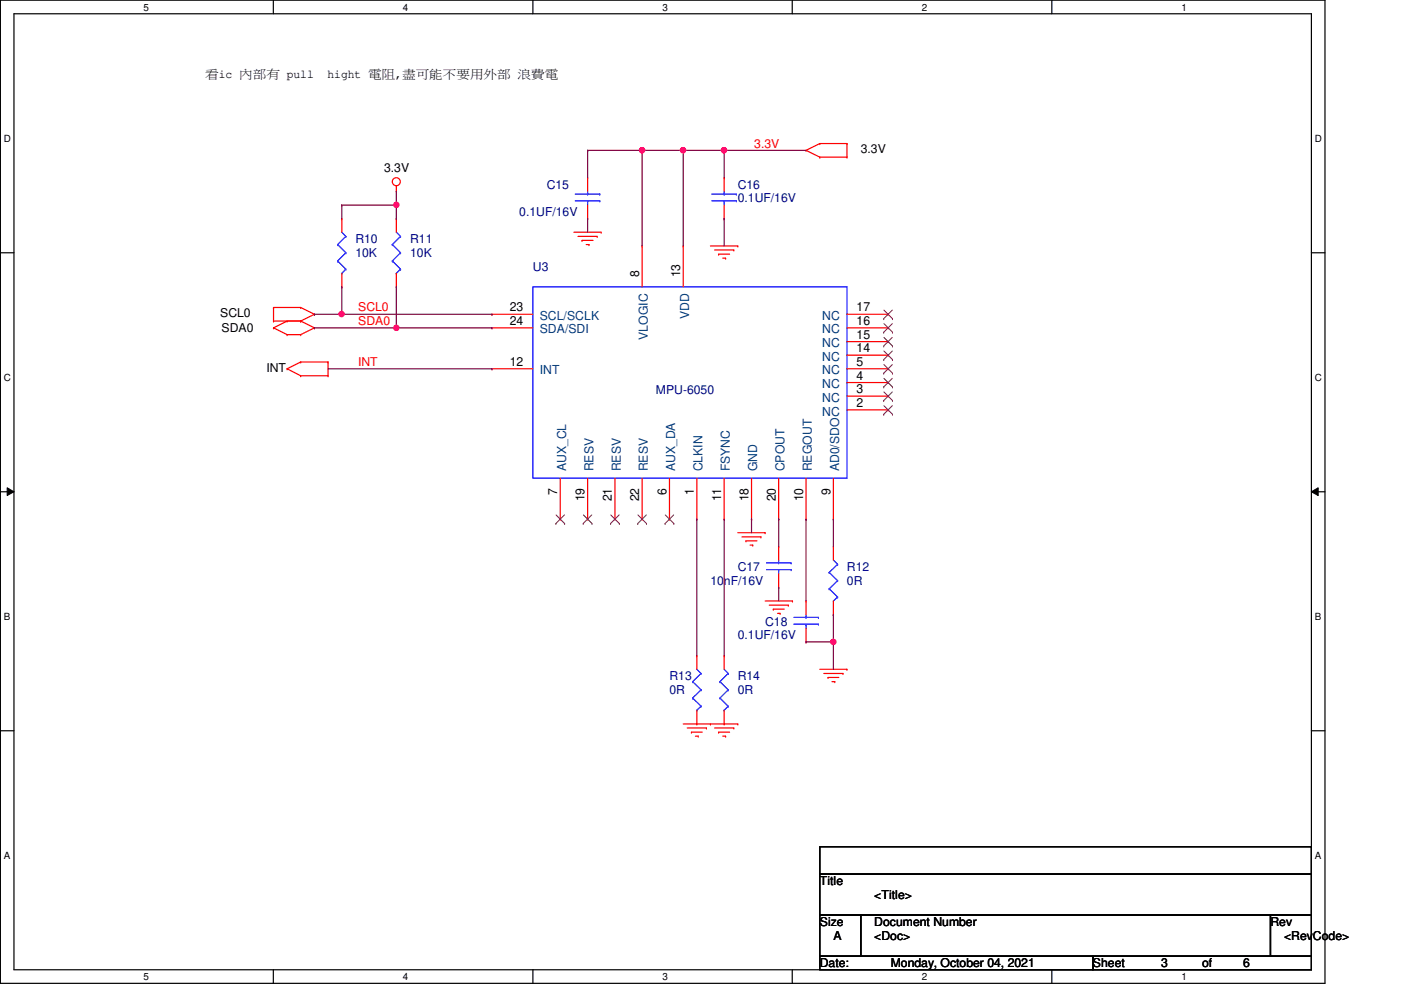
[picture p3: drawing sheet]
<svg xmlns="http://www.w3.org/2000/svg" width="297mm" height="210mm" viewBox="0 0 297 210" stroke-linecap="round" stroke-linejoin="round" font-family="sans-serif">
<path d="M.1 0h280.8v208.5h-280.8zM3 2.9h275v202.7h-275z" fill="none" stroke="#000" stroke-width=".25"/>
<g fill="#fff">
<path d="M30.4 .3h1.2v2.4h-1.2z"/>
<path d="M30.4 205.9h1.2v2.3h-1.2z"/>
</g>
<path d="M58 0v2.9M58 205.6v2.9" fill="none" stroke="#000" stroke-width=".25"/>
<g fill="#fff">
<path d="M85.4 .3h1.2v2.4h-1.2z"/>
<path d="M85.4 205.9h1.2v2.3h-1.2z"/>
</g>
<path d="M113 0v2.9M113 205.6v2.9" fill="none" stroke="#000" stroke-width=".25"/>
<g fill="#fff">
<path d="M140.5 .3h1.1v2.4h-1.1z"/>
<path d="M140.5 205.9h1.1v2.3h-1.1z"/>
</g>
<path d="M168 0v2.9M168 205.6v2.9" fill="none" stroke="#000" stroke-width=".25"/>
<g fill="#fff">
<path d="M195.4 .3h1.2v2.4h-1.2z"/>
<path d="M195.4 205.9h1.2v2.3h-1.2z"/>
</g>
<path d="M223 0v2.9M223 205.6v2.9" fill="none" stroke="#000" stroke-width=".25"/>
<g fill="#fff">
<path d="M250.5 .3h1.1v2.4h-1.1z"/>
<path d="M250.5 205.9h1.1v2.3h-1.1z"/>
<path d="M.8 28.2h1.5v2.4h-1.5z"/>
<path d="M278.8 28.2h1.4v2.4h-1.4z"/>
<path d="M.8 78.9h1.5v2.3h-1.5z"/>
<path d="M278.8 78.9h1.4v2.3h-1.4z"/>
</g>
<path d="M.1 53.6h2.9M278 53.6h2.9" fill="none" stroke="#000" stroke-width=".25"/>
<g fill="#fff">
<path d="M.8 129.6h1.4v2.3h-1.4z"/>
<path d="M278.8 129.6h1.3v2.3h-1.3z"/>
</g>
<path d="M.1 104.3h2.9M278 104.3h2.9" fill="none" stroke="#000" stroke-width=".25"/>
<path d="M1.5 103.4l1.5 .9-1.5 .8zM278 104.3l1.5-.9v1.7z" fill="#000"/>
<path d="M1.5 103.4l1.5 .9-1.5 .8zM278 104.3l1.5-.9v1.7z" fill="none" stroke="#000" stroke-width=".21"/>
<g fill="#fff">
<path d="M.8 180.3h1.4v2.3h-1.4z"/>
<path d="M278.8 180.3h1.3v2.3h-1.3z"/>
</g>
<path d="M.1 154.9h2.9M278 154.9h2.9M173.8 179.5h104.2v5.8h-104.2zM173.8 185.3h104.2v8.7h-104.2zM173.8 194h8.7v8.7h-8.7zM182.5 194h86.9v8.7h-86.9zM269.4 194h8.6v8.7h-8.6zM173.8 202.7h57.9v2.9h-57.9zM231.7 202.7h46.3v2.9h-46.3z" fill="none" stroke="#000" stroke-width=".25"/>
<g fill="none" stroke="#f00" stroke-width=".25">
<path d="M84 39.4v1.2M124.6 37.7h.1M124.6 37.7v2.9M153.5 37.7h.1M153.5 37.7v2.9M170.9 31.9h.1M170.9 31.9l2.9 1.4M173.8 30.4h.1M173.8 33.3h.1M173.8 30.4l-2.9 1.5M173.8 30.4h5.8M173.8 33.3h5.8"/>
<path d="M179.6 30.4h.1M179.6 33.3h.1M179.6 30.4v2.9M72.5 46.4h.1M72.5 46.4v2.8M72.5 58v2.8M84 40.6h.1M84 46.4h.1M84 46.4v2.8M84 58v2.8M121.7 49.2h5.8M122.6 50.1h4"/>
<path d="M123.4 51h.1M123.4 51h2.3M124.3 51.9h.6M124.6 46.4h.1M124.6 43.5v2.9M124.9 51.9h.1M126.6 50.1h.1M127.5 49.2h.1M136.1 52.2h.1M136.1 52.2v8.6M144.9 52.2h.1M144.9 52.2v8.6"/>
<path d="M150.6 52.2h5.8M151.5 53h4.1M152.4 53.9h.1M152.4 53.9h2.3M153.2 54.7h.6M153.5 46.4h.1M153.5 43.5v2.9M153.8 54.7h.1M155.6 53h.1M156.4 52.2h.1M58 68.1h.1M58 65.2h.1"/>
<path d="M58 69.5h.1M58 68.1h5.8M58 65.2v2.9M58 65.2h5.8M58 69.5l2.9 1.5M60.9 68.1h.1M60.9 71h.1M60.9 78.2h.1M60.9 68.1l-2.9 1.4M60.9 71h2.9M60.9 78.2l2.9 1.5M63.8 68.1h.1"/>
<path d="M63.8 65.2h.1M63.8 71h.1M63.8 76.8h.1M63.8 79.7h.1M63.8 65.2l2.9 1.4M63.8 68.1l2.9 1.4M63.8 76.8l-2.9 1.4M63.8 76.8h5.8M63.8 79.7h5.8M66.7 66.6h.1M66.7 69.5h.1M66.7 66.6l-2.9 1.5"/>
<path d="M66.7 69.5l-2.9 1.5M69.6 76.8h.1M69.6 79.7h.1M69.6 76.8v2.9M72.5 60.8h.1M84 60.8h.1M104.3 78.2h.1M104.3 66.6h.1M104.3 69.5h.1M104.3 78.2h8.7M104.3 69.5h8.7M104.3 66.6h8.7"/>
<path d="M179.6 78.2h8.7M179.6 75.3h8.7M179.6 72.4h8.7M179.6 69.5h8.7M179.6 66.6h8.7M188.3 78.2h.1M188.3 75.3h.1M188.3 72.4h.1M188.3 69.5h.1M188.3 66.6h.1M179.6 86.9h8.7M179.6 84h8.7"/>
<path d="M179.6 81.1h8.7M188.3 86.9h.1M188.3 84h.1M188.3 81.1h.1M118.8 110.1h.1M118.8 101.4v8.7M124.6 110.1h.1M124.6 101.4v8.7M130.4 110.1h.1M130.4 101.4v8.7M136.1 110.1h.1M136.1 101.4v8.7"/>
<path d="M141.9 110.1h.1M141.9 101.4v8.7M147.7 110.1h.1M147.7 101.4v8.7M153.5 110.1h.1M153.5 101.4v8.7M156.4 112.9h5.8M157.3 113.8h4M158.2 114.7h.1M158.2 114.7h2.3M159 115.6h.6M159.3 110.1h.1"/>
<path d="M159.3 101.4v8.7M159.6 115.6h.1M161.3 113.8h.1M162.2 112.9h.1M165.1 110.1h.1M165.1 115.9h.1M165.1 101.4v8.7M165.1 115.9v2.8M170.9 110.1h.1M170.9 101.4v8.7M176.7 110.1h.1M176.7 115.9h.1"/>
<path d="M176.7 101.4v8.7M176.7 115.9v2.8M147.7 139h.1M147.7 139v2.9M153.5 139h.1M153.5 139v2.9M162.2 127.4h5.8M163.1 128.3h4M164 129.2h.1M164 129.2h2.3M164.8 130h.6M165.1 124.5h.1"/>
<path d="M165.1 121.6v2.9M165.4 130h.1M167.1 128.3h.1M168 127.4h.1M170.9 127.4h.1M170.9 136.1h.1M170.9 127.4v2.9M170.9 133.2v2.9M176.7 130.3h.1M176.7 127.4v2.9M144.9 153.5h11.5M145.7 154.3h4.1"/>
<path d="M146.6 155.2h.1M146.6 155.2h2.3M147.4 156.1h.6M147.7 153.5h.1M147.7 150.6v2.9M148 156.1h.1M149.8 154.3h.1M150.6 153.5h.1M151.5 154.3h4.1M152.4 155.2h.1M152.4 155.2h2.3M153.2 156.1h.6"/>
<path d="M153.5 153.5h.1M153.5 150.6v2.9M153.8 156.1h.1M155.6 154.3h.1M156.4 153.5h.1M173.8 141.9h5.8M174.7 142.8h4M175.6 143.6h.1M175.6 143.6h2.2M176.4 144.5h.6M177 144.5h.1M178.7 142.8h.1"/>
<path d="M179.6 141.9h.1"/>
<circle cx="84" cy="38.5" r=".85"/>
</g>
<g fill="none" stroke="#00f" stroke-width=".25">
<path d="M71.6 51.9h.1M71.6 55.3h.1M71.6 51.9l1.7 1.7M71.6 55.3l1.7 1.8M72.5 58h.1M72.5 49.2l.8 .9M73.3 50.1h.1M73.3 53.6h.1M73.3 57.1h.1M73.3 50.1l-1.7 1.8M73.3 53.6l-1.7 1.7M73.3 57.1l-.8 .9"/>
<path d="M83.2 51.9h.1M83.2 55.3h.1M83.2 51.9l1.7 1.7M83.2 55.3l1.7 1.8M84 58h.1M84 49.2l.9 .9M84.9 50.1h.1M84.9 53.6h.1M84.9 57.1h.1M84.9 50.1l-1.7 1.8M84.9 53.6l-1.7 1.7M84.9 57.1l-.9 .9"/>
<path d="M122 42.6h5.2M122 41.1h5.2M124.6 41.1h.1M124.6 42.6h.1M124.6 40.6v.5M124.6 42.6v.9M127.2 42.6h.1M127.2 41.1h.1M150.9 42.6h5.2M150.9 41.1h5.2M153.5 41.1h.1M153.5 42.6h.1"/>
<path d="M153.5 40.6v.5M153.5 42.6v.9M156.1 42.6h.1M156.1 41.1h.1M113 60.8h66.6v40.6h-66.6zM162.5 119.3h5.2M165.1 119.3h.1M165.1 118.7v.6M167.7 119.3h.1M176.7 118.7l.9 .9M177.6 119.6h.1M177.6 119.6l-1.8 1.8"/>
<path d="M162.5 120.8h5.2M165.1 120.8h.1M165.1 120.8v.8M167.7 120.8h.1M168.3 132.3h5.2M168.3 130.9h5.2M170.9 130.9h.1M170.9 132.3h.1M170.9 130.3v.6M170.9 132.3v.9M173.5 132.3h.1M173.5 130.9h.1"/>
<path d="M175.8 121.4h.1M175.8 124.8h.1M175.8 121.4l1.8 1.7M175.8 124.8l1.8 1.8M176.7 127.4h.1M177.6 123.1h.1M177.6 126.6h.1M177.6 123.1l-1.8 1.7M177.6 126.6l-.9 .8M146.9 144.5h.1M146.9 148h.1M146.9 144.5l1.7 1.8"/>
<path d="M146.9 148l1.7 1.7M147.7 150.6h.1M147.7 141.9l.9 .9M148.6 142.8h.1M148.6 146.3h.1M148.6 149.7h.1M148.6 142.8l-1.7 1.7M148.6 146.3l-1.7 1.7M148.6 149.7l-.9 .9M152.7 144.5h.1M152.7 148h.1M152.7 144.5l1.7 1.8"/>
<path d="M152.7 148l1.7 1.7M153.5 150.6h.1M153.5 141.9l.9 .9M154.4 142.8h.1M154.4 146.3h.1M154.4 149.7h.1M154.4 142.8l-1.7 1.7M154.4 146.3l-1.7 1.7M154.4 149.7l-.9 .9"/>
</g>
<g fill="none" stroke="#7f4000" stroke-width=".21">
<path d="M187.4 79.1h.1M187.4 76.2h.1M187.4 73.4h.1M187.4 70.4h.1M187.4 67.6h.1M187.4 77.3l1.8 1.8M187.4 74.4l1.8 1.8M187.4 71.5l1.8 1.9M187.4 68.6l1.8 1.8M187.4 65.7l1.8 1.9M189.2 77.3l-1.8 1.8M189.2 74.4l-1.8 1.8"/>
<path d="M189.2 71.5l-1.8 1.9M189.2 68.6l-1.8 1.8M189.2 65.7l-1.8 1.9M189.2 79.1h.1M189.2 76.2h.1M189.2 73.4h.1M189.2 70.4h.1M189.2 67.6h.1M187.4 87.8h.1M187.4 84.9h.1M187.4 82h.1M187.4 86l1.8 1.8"/>
<path d="M187.4 83.1l1.8 1.8M187.4 80.2l1.8 1.8M189.2 86l-1.8 1.8M189.2 83.1l-1.8 1.8M189.2 80.2l-1.8 1.8M189.2 87.8h.1M189.2 84.9h.1M189.2 82h.1M117.9 111h.1M117.9 109.2l1.8 1.8M119.7 109.2l-1.8 1.8M119.7 111h.1"/>
<path d="M123.7 111h.1M123.7 109.2l1.8 1.8M125.5 109.2l-1.8 1.8M125.5 111h.1M129.5 111h.1M129.5 109.2l1.8 1.8M131.3 109.2l-1.8 1.8M131.3 111h.1M135.2 111h.1M135.3 109.2l1.8 1.8M137 109.2l-1.8 1.8M137.1 111h.1"/>
<path d="M141 111h.1M141.1 109.2l1.8 1.8M142.8 109.2l-1.8 1.8M142.9 111h.1"/>
</g>
<path d="M66.7 66.6h.1M66.7 69.5h.1M66.7 66.6h5.8M66.7 69.5h17.3" fill="none" stroke="#7f0040" stroke-width=".25"/>
<circle cx="84" cy="69.5" r=".56" fill="#f0f"/>
<circle cx="84" cy="69.5" r=".56" fill="none" stroke="#f0f" stroke-width=".25"/>
<path d="M72.5 43.5h.1M72.5 43.5v2.9M84 43.5h.1M84 40.6v2.9M69.6 78.2h34.7M72.5 60.8h.1M72.5 60.8v5.8h31.8M84 60.8h.1M84 60.8v8.7h20.3M104.3 78.2h.1M104.3 69.5h.1M104.3 66.6h.1" fill="none" stroke="#7f0040" stroke-width=".25"/>
<circle cx="72.4" cy="66.6" r=".56" fill="#f0f"/>
<circle cx="72.4" cy="66.6" r=".56" fill="none" stroke="#f0f" stroke-width=".25"/>
<g fill="none" stroke="#7f0040" stroke-width=".25">
<path d="M124.6 31.9h.1M124.6 31.9h11.5M124.6 31.9v5.8M136.1 31.9h.1M136.1 31.9v20.3M144.9 31.9h.1M144.9 31.9v20.3M153.5 31.9h.1M153.5 31.9v5.8M153.5 31.9h17.4M124.6 46.4h.1M124.6 46.4v2.8"/>
<path d="M153.5 46.4h.1M153.5 46.4v5.8M176.7 130.3h.1M176.7 130.3v5.8"/>
</g>
<circle cx="176.7" cy="136.1" r=".56" fill="#f0f"/>
<circle cx="176.7" cy="136.1" r=".56" fill="none" stroke="#f0f" stroke-width=".25"/>
<g fill="none" stroke="#7f0040" stroke-width=".25">
<path d="M144.9 31.9h8.6M153.5 31.9h.1M147.7 110.1h.1M147.7 110.1v28.9M153.5 110.1h.1M153.5 110.1v28.9M159.3 110.1h.1M159.3 110.1v2.8M165.1 110.1h.1M165.1 110.1v5.8M170.9 110.1h.1M170.9 110.1v17.3"/>
<path d="M176.7 110.1h.1M176.7 110.1v5.8M165.1 124.5h.1M165.1 124.5v2.9M170.9 136.1h.1M170.9 136.1h5.8M176.7 136.1h.1M176.7 136.1v5.8"/>
</g>
<circle cx="153.5" cy="31.9" r=".56" fill="#f0f"/>
<circle cx="153.5" cy="31.9" r=".56" fill="none" stroke="#f0f" stroke-width=".25"/>
<path d="M72.5 43.5h11.5M84 43.5h.1" fill="none" stroke="#7f0040" stroke-width=".25"/>
<circle cx="84" cy="43.4" r=".56" fill="#f0f"/>
<circle cx="84" cy="43.4" r=".56" fill="none" stroke="#f0f" stroke-width=".25"/>
<path d="M136.1 31.9h8.8M144.9 31.9h.1M84 46.4h.1M84 43.5v2.9" fill="none" stroke="#7f0040" stroke-width=".25"/>
<circle cx="136.1" cy="31.9" r=".56" fill="#f0f"/>
<circle cx="136.1" cy="31.9" r=".56" fill="none" stroke="#f0f" stroke-width=".25"/>
<circle cx="144.8" cy="31.9" r=".56" fill="#f0f"/>
<circle cx="144.8" cy="31.9" r=".56" fill="none" stroke="#f0f" stroke-width=".25"/>
<circle cx="84" cy="69.5" r=".56" fill="#f0f"/>
<circle cx="84" cy="69.5" r=".56" fill="none" stroke="#f0f" stroke-width=".25"/>
<circle cx="72.4" cy="66.6" r=".56" fill="#f0f"/>
<circle cx="72.4" cy="66.6" r=".56" fill="none" stroke="#f0f" stroke-width=".25"/>
<circle cx="176.7" cy="136.1" r=".56" fill="#f0f"/>
<circle cx="176.7" cy="136.1" r=".56" fill="none" stroke="#f0f" stroke-width=".25"/>
<circle cx="153.5" cy="31.9" r=".56" fill="#f0f"/>
<circle cx="153.5" cy="31.9" r=".56" fill="none" stroke="#f0f" stroke-width=".25"/>
<circle cx="84" cy="43.4" r=".56" fill="#f0f"/>
<circle cx="84" cy="43.4" r=".56" fill="none" stroke="#f0f" stroke-width=".25"/>
<circle cx="136.1" cy="31.9" r=".56" fill="#f0f"/>
<circle cx="136.1" cy="31.9" r=".56" fill="none" stroke="#f0f" stroke-width=".25"/>
<circle cx="144.8" cy="31.9" r=".56" fill="#f0f"/>
<circle cx="144.8" cy="31.9" r=".56" fill="none" stroke="#f0f" stroke-width=".25"/>
<g font-size="2.6">
<text x="43.5" y="16.6">看ic 內內內 pull</text>
<text x="69.4" y="16.6">hight 偵電,盡盡盡盡盡盡盡內 浪浪偵</text>
<text x="182.5" y="32.5">3.3V</text>
<text x="81.4" y="36.5">3.3V</text>
<text x="135.5" y="58.8" transform="rotate(-90 135.5 58.8)">8</text>
<text x="144.2" y="58.8" transform="rotate(-90 144.2 58.8)">13</text>
<text x="108.1" y="66">23</text>
<text x="181.6" y="66">17</text>
<text x="46.7" y="67.2">SCL0</text>
<text x="47" y="70.4">SDA0</text>
<text x="108.1" y="68.9">24</text>
<text x="181.6" y="71.8">15</text>
<text x="181.6" y="68.9">16</text>
<text x="108.1" y="77.6">12</text>
<text x="181.6" y="77.6">5</text>
<text x="181.6" y="74.7">14</text>
<text x="56.5" y="78.8">INT</text>
<text x="181.6" y="83.4">3</text>
<text x="181.6" y="80.5">4</text>
<text x="181.6" y="86.3">2</text>
<text x="118.1" y="104.9" transform="rotate(-90 118.1 104.9)">7</text>
<text x="123.9" y="106.3" transform="rotate(-90 123.9 106.3)">19</text>
<text x="129.7" y="106.3" transform="rotate(-90 129.7 106.3)">21</text>
<text x="135.5" y="106.3" transform="rotate(-90 135.5 106.3)">22</text>
<text x="141.3" y="104.9" transform="rotate(-90 141.3 104.9)">6</text>
<text x="147.1" y="104.9" transform="rotate(-90 147.1 104.9)">1</text>
<text x="152.9" y="106.3" transform="rotate(-90 152.9 106.3)">11</text>
<text x="158.7" y="106.3" transform="rotate(-90 158.7 106.3)">18</text>
<text x="164.5" y="106.3" transform="rotate(-90 164.5 106.3)">20</text>
<text x="170.3" y="106.3" transform="rotate(-90 170.3 106.3)">10</text>
<text x="176.1" y="104.9" transform="rotate(-90 176.1 104.9)">9</text>
<text x="173.8" y="187.7">Title</text>
<text x="185.4" y="190.6">&lt;Title&gt;</text>
<text x="173.8" y="196.3">Size</text>
<text x="185.4" y="196.3">Document Number</text>
<text x="269.4" y="196.3">Rev</text>
<text x="176.7" y="199.3">A</text>
<text x="185.4" y="199.3">&lt;Doc&gt;</text>
<text x="272.2" y="199.3">&lt;RevCode&gt;</text>
<text x="173.8" y="205.1">Date:</text>
<text x="188.8" y="205.1">Monday, October 04, 2021</text>
<text x="231.7" y="205.1">Sheet</text>
<text x="246.2" y="205.1">3</text>
<text x="254.9" y="205.1">of</text>
<text x="263.6" y="205.1">6</text>
</g>
<g font-size="2.6" fill="#f00">
<text x="159.9" y="31.3">3.3V</text>
<text x="75.9" y="68.9">SDA0</text>
<text x="75.9" y="66">SCL0</text>
<text x="75.9" y="77.6">INT</text>
</g>
<g font-size="2.6" fill="#00007f">
<text x="115.9" y="40">C15</text>
<text x="156.4" y="40">C16</text>
<text x="110.1" y="45.8">0.1UF/16V</text>
<text x="156.4" y="42.9">0.1UF/16V</text>
<text x="75.4" y="51.6">R10</text>
<text x="86.9" y="51.6">R11</text>
<text x="75.4" y="54.5">10K</text>
<text x="86.9" y="54.5">10K</text>
<text x="113" y="57.4">U3</text>
<text x="139.1" y="83.4">MPU-6050</text>
<text x="150.6" y="124">10nF/16V</text>
<text x="156.4" y="121.1">C17</text>
<text x="179.6" y="121.1">R12</text>
<text x="179.6" y="124">0R</text>
<text x="156.4" y="135.6">0.1UF/16V</text>
<text x="162.2" y="132.7">C18</text>
<text x="141.9" y="144.2">R13</text>
<text x="141.9" y="147.2">0R</text>
<text x="156.4" y="144.2">R14</text>
<text x="156.4" y="147.2">0R</text>
</g>
<g font-size="2.6" fill="#00407f">
<text x="114.4" y="67.8">SCL/SCLK</text>
<text x="114.4" y="70.7">SDA/SDI</text>
<text x="146.1" y="67.7" transform="rotate(-90 146.1 67.7)">VDD</text>
<text x="174.3" y="70.7">NC</text>
<text x="174.3" y="67.8">NC</text>
<text x="137.4" y="72.1" transform="rotate(-90 137.4 72.1)">VLOGIC</text>
<text x="174.3" y="76.5">NC</text>
<text x="174.3" y="73.6">NC</text>
<text x="114.4" y="79.4">INT</text>
<text x="174.3" y="82.3">NC</text>
<text x="174.3" y="79.4">NC</text>
<text x="174.3" y="88.1">NC</text>
<text x="174.3" y="85.2">NC</text>
<text x="120" y="99.9" transform="rotate(-90 120 99.9)">AUX_CL</text>
<text x="125.8" y="99.9" transform="rotate(-90 125.8 99.9)">RESV</text>
<text x="131.6" y="99.9" transform="rotate(-90 131.6 99.9)">RESV</text>
<text x="137.4" y="99.9" transform="rotate(-90 137.4 99.9)">RESV</text>
<text x="143.2" y="99.9" transform="rotate(-90 143.2 99.9)">AUX_DA</text>
<text x="149" y="99.9" transform="rotate(-90 149 99.9)">CLKIN</text>
<text x="154.8" y="99.9" transform="rotate(-90 154.8 99.9)">FSYNC</text>
<text x="160.6" y="99.9" transform="rotate(-90 160.6 99.9)">GND</text>
<text x="166.3" y="99.9" transform="rotate(-90 166.3 99.9)">CPOUT</text>
<text x="172.1" y="99.9" transform="rotate(-90 172.1 99.9)">REGOUT</text>
<text x="177.9" y="99.9" transform="rotate(-90 177.9 99.9)">AD0/SDO</text>
</g>
<g font-size="2.1">
<text x="30.4" y="2.2">5</text>
<text x="85.4" y="2.2">4</text>
<text x="140.5" y="2.2">3</text>
<text x="195.4" y="2.2">2</text>
<text x="250.5" y="2.2">1</text>
<text x=".8" y="30.1">D</text>
<text x="278.8" y="30.1">D</text>
<text x=".8" y="80.8">C</text>
<text x="278.8" y="80.8">C</text>
<text x=".8" y="131.5">B</text>
<text x="278.8" y="131.5">B</text>
<text x=".8" y="182.2">A</text>
<text x="278.8" y="182.2">A</text>
<text x="30.4" y="207.8">5</text>
<text x="85.4" y="207.8">4</text>
<text x="140.5" y="207.8">3</text>
<text x="195.4" y="207.8">2</text>
<text x="250.5" y="207.8">1</text>
</g>
</svg>
